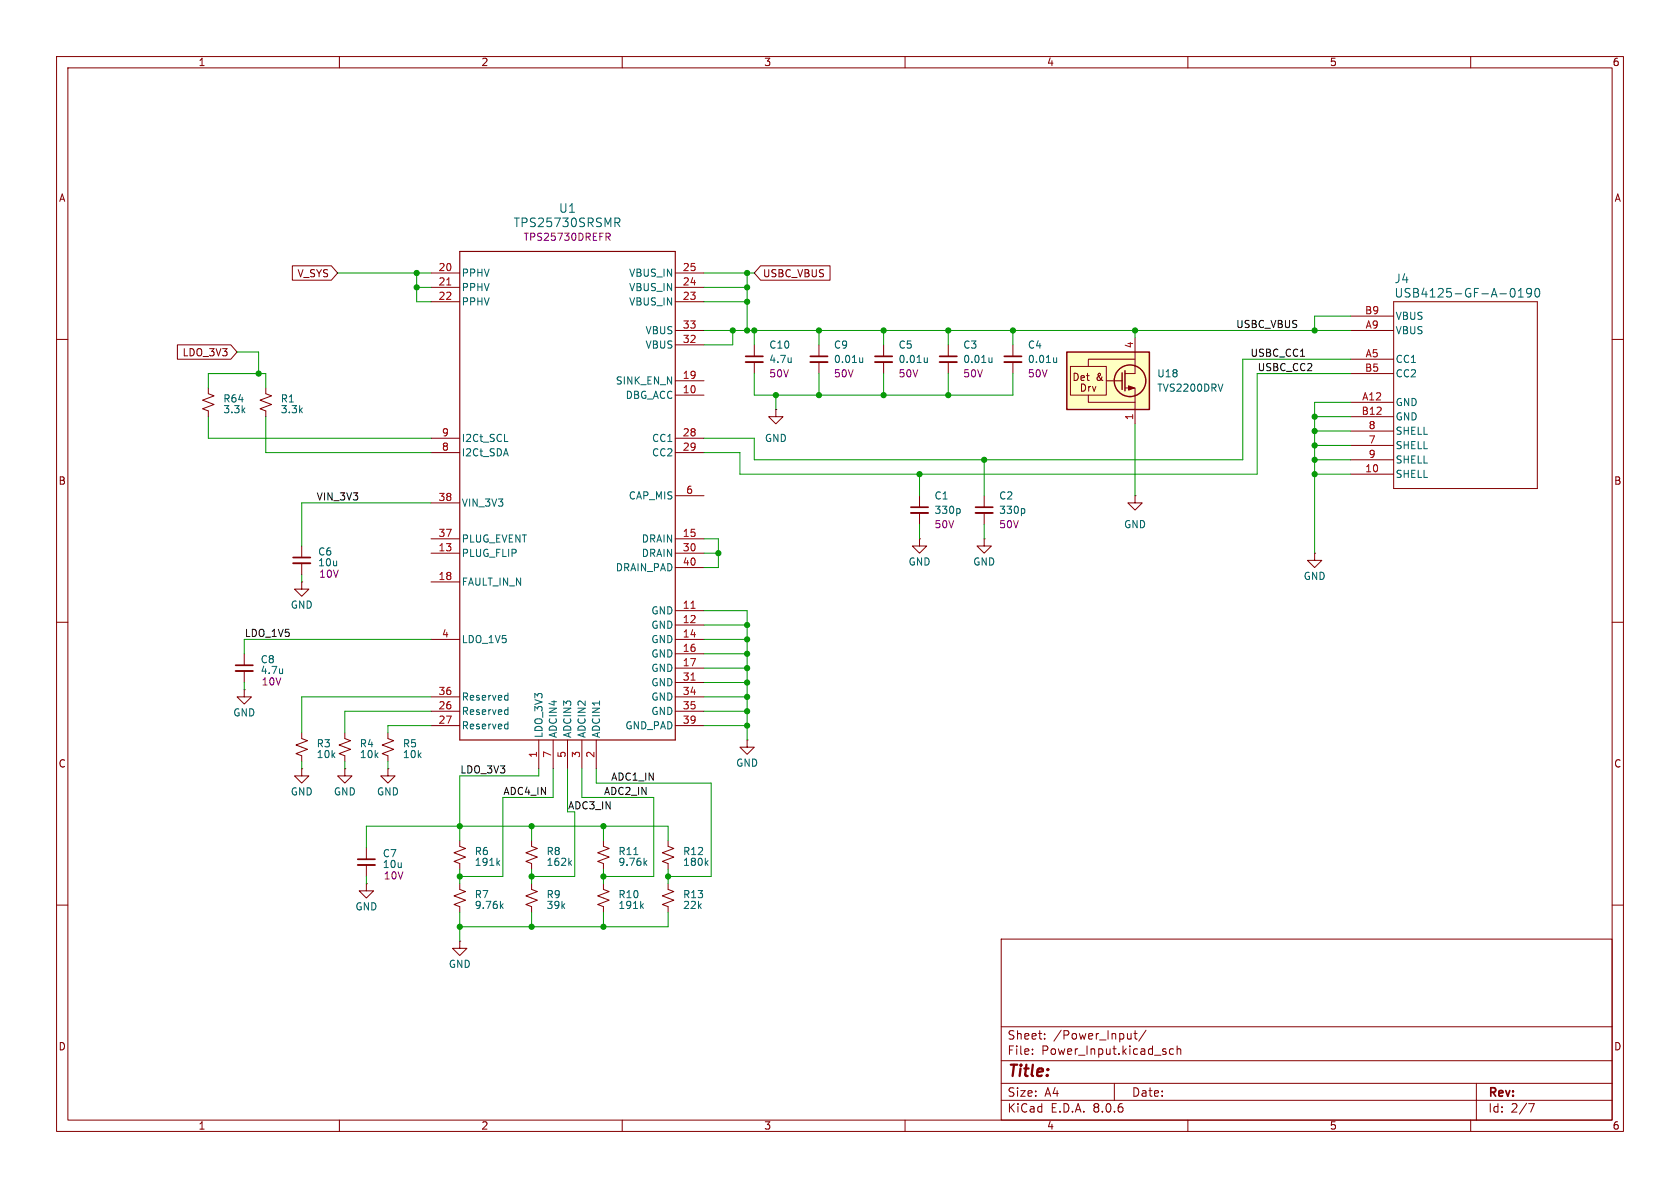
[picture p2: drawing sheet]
<svg xmlns="http://www.w3.org/2000/svg" width="297mm" height="210mm" viewBox="0 0 297 210" stroke-linecap="round" stroke-linejoin="round" font-family="sans-serif">
<g fill="none" stroke="#840000" stroke-width=".18">
<path d="M10 10h277v190h-277zM12 12h273v186h-273zM60 10v2M110 10v2M160 10v2M210 10v2M260 10v2M10 60h2M285 60h2M133.3 61v2M133.3 64v2M179.1 61v2"/>
<path d="M179.1 64v2M200.7 87.6v1.3h1.2l-1.2 1.3-1.3-1.3h1.3M200.7 87.6h.1M10 110h2M53.3 102.9v1.2h1.3l-1.3 1.3-1.2-1.3h1.2M53.3 102.9h.1M285 110h2M10 160h2M118.1 148.6v1l1 .4-2 .7 2 .8-2 .8 1 .4v1M285 160h2M177 166h108v32h-108zM60 198v2"/>
<path d="M110 198v2M160 198v2M177 194.5h108M177 191.5h108M177 187.5h108M177 181.5h108M182.5 186.3v.1M182.5 185.5v.1M184.7 183.6v.1M184.7 182.8v.1M197 191.5v3M200 182.7v1"/>
<path d="M200 183.6l-.3 .1M200.5 182.7h.5M200.7 182.2v1.3l.3 .2M202.6 182.1l-1.3 2M207.5 185.5l-.5-.1-.3 .3v.4l.2 .2h.6M208.1 185.5l.2-.1 .4 .1v.9M208.1 184.9v1.5M210 198v2M260 198v2M261 191.5v6.5M270.2 195.1h1l-.6 1.5"/>
</g>
<path d="M139.9 63.2v.9M139.9 64h-.1M186.8 63.2v.9M186.8 64l-.4 .1M124.8 152.5l.4 .5M125.2 152.1l-.5 .5" fill="none" stroke="#006464" stroke-width=".18"/>
<path d="M131.8 64h3.1M177.5 64h3.1" fill="none" stroke="#840000" stroke-width=".33"/>
<path d="M131.8 63h3.1M177.5 63h3.1" fill="none" stroke="#840000" stroke-width=".3"/>
<path d="M188.6 62.2h14.6v10.2h-14.6z" fill="#ffffc2"/>
<g fill="none" stroke="#840000" stroke-width=".18">
<path d="M51.7 47h6.9l1.1 1.3-1.1 1.2h-6.9zM76.2 53.3h5.1M76.2 48.3h5.1M76.2 50.8h5.1M119.4 53.3h5.1M119.4 58.4h5.1M119.4 48.3h5.1M119.4 50.8h5.1M134.5 47h12.2v2.5h-12.2l-1.2-1.2zM200.7 59.7v6.3h-1.8M238.8 55.9h7.6M238.8 58.4h7.6"/>
<path d="M246.4 53.3h25.4v33.1h-25.4zM31.4 61h9.4l1.1 1.2-1.1 1.3h-9.4zM36.8 68.6v1l1 .4-2 .7 2 .8-2 .8 1 .3v1.1M47 68.6v1l1 .4-2 .7 2 .8-2 .8 1 .3v1.1M76.2 77.5h5.1M119.4 67.3h5.1M119.4 69.9h5.1M119.4 77.5h5.1M119.4 61h5.1M137.2 72.4v1.3h1.2l-1.2 1.2-1.3-1.2h1.3M137.2 72.4h.1M144.8 61v2"/>
<path d="M144.8 64v2M156.2 61v2M156.2 64v2M167.6 61v2M167.6 64v2M189.2 64.8h6.4v5.1h-6.4zM192.4 69.9v1.2h8.3M195.6 67.3h2.8M198.9 68.6h1.8v6.3M200.7 63.5h-8.3v1.3M238.8 66h7.6M238.8 78.7h7.6"/>
<path d="M238.8 76.2h7.6M238.8 71.1h7.6M238.8 63.5h7.6M238.8 73.7h7.6M53.3 96.5v2.1M53.3 99.6v2M76.2 97.8h5.1M76.2 95.3h5.1M76.2 80h5.1M76.2 88.9h5.1M119.4 97.8h5.1M119.4 95.3h5.1"/>
<path d="M119.4 80h5.1M119.4 87.6h5.1M162.6 95.3v1.2h1.2l-1.2 1.3-1.3-1.3h1.3M162.6 95.3h.1M162.6 87.6v2.1M162.6 90.7v2M174 95.3v1.2h1.3l-1.3 1.3-1.3-1.3h1.3M174 95.3h.1M174 87.6v2.1M174 90.7v2M232.4 97.8v1.3h1.3l-1.3 1.2-1.3-1.2h1.3M232.4 97.8h.1"/>
<path d="M238.8 83.8h7.6M238.8 81.3h7.6M43.2 115.6v2M43.2 118.6v2.1M76.2 113h5.1M76.2 102.9h5.1M119.4 108h5.1M119.4 110.5h5.1M119.4 113h5.1M119.4 115.6h5.1M119.4 118.1h5.1M119.4 100.3h5.1"/>
<path d="M43.2 121.9v1.3h1.2l-1.2 1.3-1.3-1.3h1.3M43.2 121.9h.1M53.3 135.9v1.3h1.3l-1.3 1.2-1.2-1.2h1.2M53.3 135.9h.1M53.3 129.5v1.1l1.1 .3-2.1 .8 2.1 .8-2.1 .7 1 .4v1M61 129.5v1.1l1 .3-2.1 .8 2.1 .8-2.1 .7 1.1 .4v1M61 135.9v1.3h1.2l-1.2 1.2-1.3-1.2h1.3M61 135.9h.1M68.6 129.5v1.1l1 .3-2 .8 2 .8-2 .7 1 .4v1M68.6 135.9v1.3h1.2l-1.2 1.2-1.3-1.2h1.3M68.6 135.9h.1M76.2 125.7h5.1"/>
<path d="M76.2 128.3h5.1M76.2 123.2h5.1M95.2 130.8v5.1M97.8 130.8v5.1M100.3 130.8v5.1M102.9 130.8v5.1M105.4 130.8v5.1M119.4 125.7h5.1M119.4 128.3h5.1M119.4 120.7h5.1M119.4 123.2h5.1M132.1 130.8v1.3h1.2l-1.2 1.3-1.3-1.3h1.3"/>
<path d="M132.1 130.8h.1M64.8 156.2v1.3h1.2l-1.2 1.3-1.3-1.3h1.3M64.8 156.2h.1M64.8 149.9v2M64.8 152.9v2M81.3 156.2v1l1 .4-2 .8 2 .7-2 .8 1 .4v1M81.3 148.6v1l1 .4-2 .7 2 .8-2 .8 1 .4v1M94 148.6v1l1 .4-2 .7 2 .8-2 .8 1 .4v1M94 156.2v1l1 .4-2 .8 2 .7-2 .8 1 .4v1M106.7 156.2v1l1 .4-2 .8 2 .7-2 .8 1 .4v1M106.7 148.6v1l1 .4-2 .7 2 .8-2 .8 1 .4v1M118.1 156.2v1l1 .4-2 .8 2 .7-2 .8 1 .4v1"/>
<path d="M81.3 166.4v1.2h1.2l-1.2 1.3-1.3-1.3h1.3M81.3 166.4h.1"/>
</g>
<g fill="none" stroke="#840000" stroke-width=".25">
<path d="M188.6 62.2h14.6v10.2h-14.6zM198.4 65.9v2.9M198.9 65.5v3.6"/>
<circle cx="199.8" cy="67.3" r="2.79"/>
</g>
<path d="M199.5 68.2l1 .4-1 .4z" fill="#840000" stroke="#840000" stroke-width=".18"/>
<g fill="none" stroke="#006464" stroke-width=".18">
<path d="M108.7 38.5h.6l.3 .3-.2 .5h-.7M109.1 39.3l.5 .8M267.3 51a.83 .83 0 0 1 .6 .6 .83 .83 0 0 1-.3 .8l-.3 .1M268.4 52.5h.9M268.4 51.4l.5-.4v1.5M270.8 51.6l-.3 .3h-.3l-.3-.3v-.3l.1-.2 .5-.1 .2 .1a1.01 1.01 0 0 1-.4 1.4h-.3M271.5 51.1l.2-.1a.83 .83 0 0 1 .6 .6 .83 .83 0 0 1-.3 .8l-.2 .1a.82 .82 0 0 1-.3-1.4zM89.2 78h.6M152.5 64l-.4 .1M152.5 63.2v.9M163.9 63.2v.9M163.9 64l-.3 .1"/>
<path d="M175.4 64l-.4 .1M175.4 63.2v.9M216.2 67.9l-.4 1.3M169.5 89.9l.2 .3v.3l-.2 .3M180.9 89.9l.3 .3v.3l-.3 .3M50 118.2v.9M50 118.9l-.1 .1M89.4 125.5h.4M89.4 128l.4 .1M89.4 122.9l.4 .1M89.8 122.5v1.3M89.8 125v1.3"/>
<path d="M89.8 127.6v1.2M89.8 126.2l-.4 .1M89.8 128.8h-.4M89.8 123.7l-.4 .1M88 152.5l.3 .5M88.3 152.1l-.4 .5M89 159.8l-.5 .4M100.7 152.5l.3 .5M101 152.1l-.4 .5M112.1 151.1h.7M113.7 159.8l-.4 .4M114 152.5l.4 .5"/>
<path d="M114.4 152.1l-.5 .5M88.6 160.1l.4 .5M113.4 160.1l.3 .5"/>
</g>
<path d="M143.3 64h3M154.7 64h3M166.1 64h3.1M51.8 99.6h3.1M161 90.7h3.1M172.5 90.7h3M41.7 118.6h3M63.2 152.9h3.1" fill="none" stroke="#840000" stroke-width=".33"/>
<path d="M143.3 63h3M154.7 63h3M166.1 63h3.1M51.8 98.6h3.1M161 89.7h3.1M172.5 89.7h3M41.7 117.6h3M63.2 151.9h3.1" fill="none" stroke="#840000" stroke-width=".3"/>
<path d="M81.3 44.5h38.1v86.3h-38.1z" fill="none" stroke="#840000" stroke-width=".2"/>
<path d="M79 50.4h.7M122.2 107.5h.7M122.2 120.2h.7" fill="none" stroke="#a90000" stroke-width=".18"/>
<path d="M107.1 41.2h.5l.3 .3-.2 .3-.6 .1M107.4 41.9l.5 .6" fill="none" stroke="#840084" stroke-width=".18"/>
<g fill="none" stroke="#009600" stroke-width=".18">
<path d="M59.7 48.3h16.5M73.7 50.8h2.5M73.7 48.3v5h2.5M124.5 48.3h8.8M124.5 58.4h114.3M124.5 50.8h7.6M124.5 53.3h7.6M129.5 58.4v2.6h-5M132.1 48.3v10.1M133.3 58.4v2.6M144.8 58.4v2.6M156.2 58.4v2.6"/>
<path d="M167.6 58.4v2.6M179.1 58.4v2.6M200.7 58.4v1.3M238.8 55.9h-6.4v2.5M36.8 68.6v-2.6h10.2v2.6M36.8 73.7v3.8h39.4M41.9 62.2h3.8v3.8M47 73.7v6.3h29.2M133.3 66v3.9h45.8v-3.9M137.2 69.9v2.5M144.8 66v3.9M156.2 66v3.9"/>
<path d="M167.6 66v3.9M200.7 74.9v12.7M232.4 73.7h6.4M232.4 78.7h6.4M232.4 76.2h6.4M238.8 63.5h-19.1v17.8h-86.4v-3.8h-8.8M238.8 71.1h-6.4v26.7M238.8 66h-16.6v17.8h-91.4v-3.8h-6.3M76.2 88.9h-22.9v7.6M124.5 95.3h2.5v5h-2.5M124.5 97.8h2.5M162.6 83.8v3.8"/>
<path d="M162.6 92.7v2.6M174 81.3v6.3M174 92.7v2.6M232.4 81.3h6.4M232.4 83.8h6.4M53.3 101.6v1.3M76.2 113h-33v2.6M124.5 108h7.6v22.8M124.5 113h7.6M124.5 118.1h7.6M124.5 110.5h7.6M124.5 115.6h7.6"/>
<path d="M43.2 120.7v1.2M53.3 134.6v1.3M61 134.6v1.3M68.6 134.6v1.3M76.2 123.2h-22.9v6.3M76.2 125.7h-15.2v3.8M76.2 128.3h-7.6v1.2M95.2 135.9v1.3h-13.9v11.4M97.8 135.9v5.1h-8.9v13.9h-7.6M100.3 135.9v7.6M102.9 135.9v5.1h12.7v13.9h-8.9M105.4 135.9v2.5h20.3v16.5h-7.6"/>
<path d="M124.5 120.7h7.6M124.5 125.7h7.6M124.5 123.2h7.6M124.5 128.3h7.6M64.8 154.9v1.3M81.3 153.7v2.5M94 146.1v2.5M94 153.7v2.5M101.6 143.5v11.4h-7.6M106.7 146.1v2.5M106.7 153.7v2.5M118.1 148.6v-2.5h-53.3v3.8"/>
<path d="M118.1 153.7v2.5M81.3 161.3v5.1M94 161.3v2.5M106.7 161.3v2.5M118.1 161.3v2.5h-36.8"/>
</g>
<g fill="#009600" stroke="#009600" stroke-width=".18">
<circle cx="132.1" cy="118.1" r=".46"/>
<circle cx="132.1" cy="115.6" r=".46"/>
<circle cx="132.1" cy="113" r=".46"/>
<circle cx="132.1" cy="123.2" r=".46"/>
<circle cx="132.1" cy="120.7" r=".46"/>
<circle cx="127" cy="97.8" r=".46"/>
<circle cx="132.1" cy="125.7" r=".46"/>
<circle cx="132.1" cy="128.3" r=".46"/>
<circle cx="132.1" cy="110.5" r=".46"/>
<circle cx="132.1" cy="48.3" r=".46"/>
<circle cx="132.1" cy="50.8" r=".46"/>
<circle cx="144.8" cy="69.9" r=".46"/>
<circle cx="137.2" cy="69.9" r=".46"/>
<circle cx="156.2" cy="69.9" r=".46"/>
<circle cx="156.2" cy="58.4" r=".46"/>
<circle cx="144.8" cy="58.4" r=".46"/>
<circle cx="133.3" cy="58.4" r=".46"/>
<circle cx="132.1" cy="53.3" r=".46"/>
<circle cx="132.1" cy="58.4" r=".46"/>
<circle cx="106.7" cy="154.9" r=".46"/>
<circle cx="106.7" cy="146.1" r=".46"/>
<circle cx="118.1" cy="154.9" r=".46"/>
<circle cx="94" cy="146.1" r=".46"/>
<circle cx="106.7" cy="163.8" r=".46"/>
<circle cx="232.4" cy="83.8" r=".46"/>
<circle cx="232.4" cy="81.3" r=".46"/>
<circle cx="232.4" cy="78.7" r=".46"/>
<circle cx="232.4" cy="76.2" r=".46"/>
<circle cx="232.4" cy="73.7" r=".46"/>
<circle cx="200.7" cy="58.4" r=".46"/>
<circle cx="232.4" cy="58.4" r=".46"/>
<circle cx="73.7" cy="50.8" r=".46"/>
<circle cx="129.5" cy="58.4" r=".46"/>
<circle cx="73.7" cy="48.3" r=".46"/>
<circle cx="45.7" cy="66" r=".46"/>
<circle cx="94" cy="154.9" r=".46"/>
<circle cx="94" cy="163.8" r=".46"/>
<circle cx="81.3" cy="154.9" r=".46"/>
<circle cx="81.3" cy="146.1" r=".46"/>
<circle cx="81.3" cy="163.8" r=".46"/>
<circle cx="174" cy="81.3" r=".46"/>
<circle cx="162.6" cy="83.8" r=".46"/>
<circle cx="167.6" cy="69.9" r=".46"/>
<circle cx="167.6" cy="58.4" r=".46"/>
<circle cx="179.1" cy="58.4" r=".46"/>
</g>
<text font-size="2.8" fill="#840000" x="178" y="190.9">Title:</text>
<g font-size="2.1" fill="#006464">
<text x="90.7" y="40.4">TPS25730SRSMR</text>
<text x="98.7" y="37.8">U1</text>
<text x="246.4" y="50.3">J4</text>
<text x="246.4" y="52.8">USB4125-GF-A-0190</text>
</g>
<g font-size="2.1" fill="#840000">
<text x="178" y="184">Sheet:</text>
<text x="186.2" y="184">/Power_Input/</text>
<text x="178" y="186.7">File:</text>
<text x="184.1" y="186.7">Power_Input.kicad_sch</text>
<text x="178" y="196.9">KiCad</text>
<text x="178" y="194.1">Size:</text>
<text x="184.7" y="194.1">A4</text>
<text x="185.7" y="196.9">E.D.A.</text>
<text x="193.3" y="196.9">8.0.6</text>
<text x="200" y="194.1">Date:</text>
<text x="263" y="194.3">Rev:</text>
<text x="263" y="196.9">Id:</text>
<text x="267.1" y="196.9">2/7</text>
</g>
<g font-size="1.8" fill="#840000">
<text x="35" y="11.9">1</text>
<text x="85" y="11.9">2</text>
<text x="135" y="11.9">3</text>
<text x="185" y="11.9">4</text>
<text x="235" y="11.9">5</text>
<text x="285" y="11.9">6</text>
<text x="10.3" y="35.9">A</text>
<text x="285.3" y="35.9">A</text>
<text x="52.5" y="49.2">V_SYS</text>
<text x="134.8" y="49.2">USBC_VBUS</text>
<text x="32.2" y="63.2">LDO_3V3</text>
<text x="189.5" y="67.5">Det</text>
<text x="190.8" y="69.5">Drv</text>
<text x="193.8" y="67.5">&amp;</text>
<text x="10.3" y="85.9">B</text>
<text x="285.3" y="85.9">B</text>
<text x="10.3" y="135.9">C</text>
<text x="285.3" y="135.9">C</text>
<text x="10.3" y="185.9">D</text>
<text x="285.3" y="185.9">D</text>
<text x="35" y="199.9">1</text>
<text x="85" y="199.9">2</text>
<text x="135" y="199.9">3</text>
<text x="185" y="199.9">4</text>
<text x="235" y="199.9">5</text>
<text x="285" y="199.9">6</text>
</g>
<g font-size="1.8" fill="#840084">
<text x="92.5" y="42.8">TPS25730DREFR</text>
<text x="135.9" y="66.9">50V</text>
<text x="147.3" y="66.9">50V</text>
<text x="158.8" y="66.9">50V</text>
<text x="170.2" y="66.9">50V</text>
<text x="181.6" y="66.9">50V</text>
<text x="165.1" y="93.6">50V</text>
<text x="176.5" y="93.6">50V</text>
<text x="56.1" y="100.3">10u</text>
<text x="56.3" y="102.3">10V</text>
<text x="46.2" y="121.4">10V</text>
<text x="67.6" y="153.6">10u</text>
<text x="67.7" y="155.7">10V</text>
</g>
<g font-size="1.8" fill="#a90000">
<text x="77.4" y="48">20</text>
<text x="77.4" y="50.5">21</text>
<text x="77.4" y="53.1">22</text>
<text x="120.6" y="53.1">23</text>
<text x="120.6" y="50.5">24</text>
<text x="120.6" y="48">25</text>
<text x="120.6" y="58.2">33</text>
<text x="241.2" y="55.6">B9</text>
<text x="241.3" y="58.2">A9</text>
<text x="120.6" y="60.7">32</text>
<text x="200.4" y="61.7" transform="rotate(-90 200.4 61.7)">4</text>
<text x="241.2" y="65.8">B5</text>
<text x="241.3" y="63.2">A5</text>
<text x="120.6" y="69.6">10</text>
<text x="120.6" y="67.1">19</text>
<text x="240.7" y="70.9">A12</text>
<text x="78" y="77.2">9</text>
<text x="120.6" y="77.2">28</text>
<text x="200.4" y="74.4" transform="rotate(-90 200.4 74.4)">1</text>
<text x="240.6" y="73.4">B12</text>
<text x="241.9" y="75.9">8</text>
<text x="78" y="79.8">8</text>
<text x="120.6" y="79.8">29</text>
<text x="241.3" y="83.6">10</text>
<text x="241.9" y="78.5">7</text>
<text x="241.9" y="81">9</text>
<text x="77.4" y="88.6">38</text>
<text x="121.2" y="87.4">6</text>
<text x="77.4" y="95">37</text>
<text x="120.6" y="95">15</text>
<text x="77.4" y="97.5">13</text>
<text x="120.6" y="97.5">30</text>
<text x="120.6" y="100.1">40</text>
<text x="77.4" y="102.6">18</text>
<text x="120.6" y="107.7">11</text>
<text x="78" y="112.8">4</text>
<text x="120.6" y="110.2">12</text>
<text x="120.6" y="112.8">14</text>
<text x="120.6" y="115.3">16</text>
<text x="120.6" y="117.9">17</text>
<text x="77.4" y="125.5">26</text>
<text x="77.4" y="122.9">36</text>
<text x="120.6" y="120.4">31</text>
<text x="120.6" y="122.9">34</text>
<text x="120.6" y="125.5">35</text>
<text x="77.4" y="128">27</text>
<text x="120.6" y="128">39</text>
<text x="95" y="134.1" transform="rotate(-90 95 134.1)">1</text>
<text x="97.5" y="134.1" transform="rotate(-90 97.5 134.1)">7</text>
<text x="100.1" y="134.1" transform="rotate(-90 100.1 134.1)">5</text>
<text x="102.6" y="134.1" transform="rotate(-90 102.6 134.1)">3</text>
<text x="105.2" y="134.1" transform="rotate(-90 105.2 134.1)">2</text>
</g>
<g font-size="1.8" fill="#006464">
<text x="81.5" y="49.1">PPHV</text>
<text x="81.5" y="51.7">PPHV</text>
<text x="111.1" y="51.7">VBUS_IN</text>
<text x="111.1" y="49.1">VBUS_IN</text>
<text x="81.5" y="54.2">PPHV</text>
<text x="111.1" y="54.2">VBUS_IN</text>
<text x="114" y="59.3">VBUS</text>
<text x="246.6" y="56.7">VBUS</text>
<text x="246.6" y="59.3">VBUS</text>
<text x="114" y="61.8">VBUS</text>
<text x="135.9" y="61.8">C10</text>
<text x="135.9" y="64.4">4.7u</text>
<text x="147.3" y="61.8">C9</text>
<text x="147.3" y="64.4">0.01u</text>
<text x="158.8" y="61.8">C5</text>
<text x="158.8" y="64.4">0.01u</text>
<text x="170.2" y="61.8">C3</text>
<text x="170.2" y="64.4">0.01u</text>
<text x="181.6" y="61.8">C4</text>
<text x="181.6" y="64.4">0.01u</text>
<text x="246.6" y="64.4">CC1</text>
<text x="39.4" y="71.3">R64</text>
<text x="49.5" y="71.3">R1</text>
<text x="108.8" y="68.2">SINK_EN_N</text>
<text x="110.5" y="70.7">DBG_ACC</text>
<text x="204.5" y="66.9">U18</text>
<text x="204.5" y="69.4">TVS2200DRV</text>
<text x="246.6" y="72">GND</text>
<text x="246.6" y="66.9">CC2</text>
<text x="39.4" y="73.3">3.3k</text>
<text x="49.5" y="73.3">3.3k</text>
<text x="246.6" y="77.1">SHELL</text>
<text x="246.6" y="74.5">GND</text>
<text x="81.5" y="80.9">I2Ct_SDA</text>
<text x="81.5" y="78.3">I2Ct_SCL</text>
<text x="115.2" y="78.3">CC1</text>
<text x="115.2" y="80.9">CC2</text>
<text x="135.1" y="78.3">GND</text>
<text x="246.6" y="79.6">SHELL</text>
<text x="246.6" y="82.1">SHELL</text>
<text x="81.5" y="89.8">VIN_3V3</text>
<text x="111.1" y="88.5">CAP_MIS</text>
<text x="165.1" y="88.5">C1</text>
<text x="176.5" y="88.5">C2</text>
<text x="246.6" y="84.7">SHELL</text>
<text x="165.1" y="91">330p</text>
<text x="176.5" y="91">330p</text>
<text x="198.6" y="93.6">GND</text>
<text x="56.1" y="98.4">C6</text>
<text x="81.5" y="98.7">PLUG_FLIP</text>
<text x="81.5" y="96.1">PLUG_EVENT</text>
<text x="108.8" y="101.2">DRAIN_PAD</text>
<text x="113.4" y="96.1">DRAIN</text>
<text x="113.4" y="98.7">DRAIN</text>
<text x="160.5" y="100.2">GND</text>
<text x="172" y="100.2">GND</text>
<text x="51.3" y="107.8">GND</text>
<text x="81.5" y="103.7">FAULT_IN_N</text>
<text x="230.4" y="102.7">GND</text>
<text x="81.5" y="113.9">LDO_1V5</text>
<text x="115.1" y="108.8">GND</text>
<text x="115.1" y="111.4">GND</text>
<text x="115.1" y="113.9">GND</text>
<text x="46" y="117.4">C8</text>
<text x="46" y="119.4">4.7u</text>
<text x="115.1" y="116.4">GND</text>
<text x="115.1" y="119">GND</text>
<text x="81.5" y="124.1">Reserved</text>
<text x="115.1" y="121.5">GND</text>
<text x="115.1" y="124.1">GND</text>
<text x="41.1" y="126.8">GND</text>
<text x="81.5" y="126.6">Reserved</text>
<text x="81.5" y="129.1">Reserved</text>
<text x="96.1" y="130.6" transform="rotate(-90 96.1 130.6)">LDO_3V3</text>
<text x="98.7" y="130.6" transform="rotate(-90 98.7 130.6)">ADCIN4</text>
<text x="101.2" y="130.6" transform="rotate(-90 101.2 130.6)">ADCIN3</text>
<text x="103.7" y="130.6" transform="rotate(-90 103.7 130.6)">ADCIN2</text>
<text x="106.3" y="130.6" transform="rotate(-90 106.3 130.6)">ADCIN1</text>
<text x="110.5" y="129.1">GND_PAD</text>
<text x="115.1" y="126.6">GND</text>
<text x="55.9" y="132.3">R3</text>
<text x="55.9" y="134.2">10k</text>
<text x="63.5" y="132.3">R4</text>
<text x="63.5" y="134.2">10k</text>
<text x="71.1" y="132.3">R5</text>
<text x="71.1" y="134.2">10k</text>
<text x="130" y="135.7">GND</text>
<text x="51.3" y="140.8">GND</text>
<text x="58.9" y="140.8">GND</text>
<text x="66.5" y="140.8">GND</text>
<text x="67.6" y="151.7">C7</text>
<text x="83.8" y="151.4">R6</text>
<text x="83.8" y="153.3">191k</text>
<text x="96.5" y="151.4">R8</text>
<text x="96.5" y="153.3">162k</text>
<text x="109.2" y="151.4">R11</text>
<text x="109.2" y="153.3">9.76k</text>
<text x="120.7" y="151.4">R12</text>
<text x="120.7" y="153.3">180k</text>
<text x="62.7" y="161.1">GND</text>
<text x="83.8" y="159">R7</text>
<text x="83.8" y="160.9">9.76k</text>
<text x="96.5" y="159">R9</text>
<text x="96.5" y="160.9">39k</text>
<text x="109.2" y="159">R10</text>
<text x="109.2" y="160.9">191k</text>
<text x="120.7" y="160.9">22k</text>
<text x="120.7" y="159">R13</text>
<text x="79.2" y="171.3">GND</text>
</g>
<g font-size="1.8" fill="#0f0f0f">
<text x="218.4" y="58.1">USBC_VBUS</text>
<text x="221" y="63.2">USBC_CC1</text>
<text x="222.2" y="65.7">USBC_CC2</text>
<text x="55.9" y="88.6">VIN_3V3</text>
<text x="43.2" y="112.7">LDO_1V5</text>
<text x="81.3" y="136.8">LDO_3V3</text>
<text x="88.9" y="140.6">ADC4_IN</text>
<text x="106.7" y="140.6">ADC2_IN</text>
<text x="107.9" y="138.1">ADC1_IN</text>
</g>
<text font-size="1.8" fill="#009600" x="100.3" y="143.2">ADC3_IN</text>
</svg>
